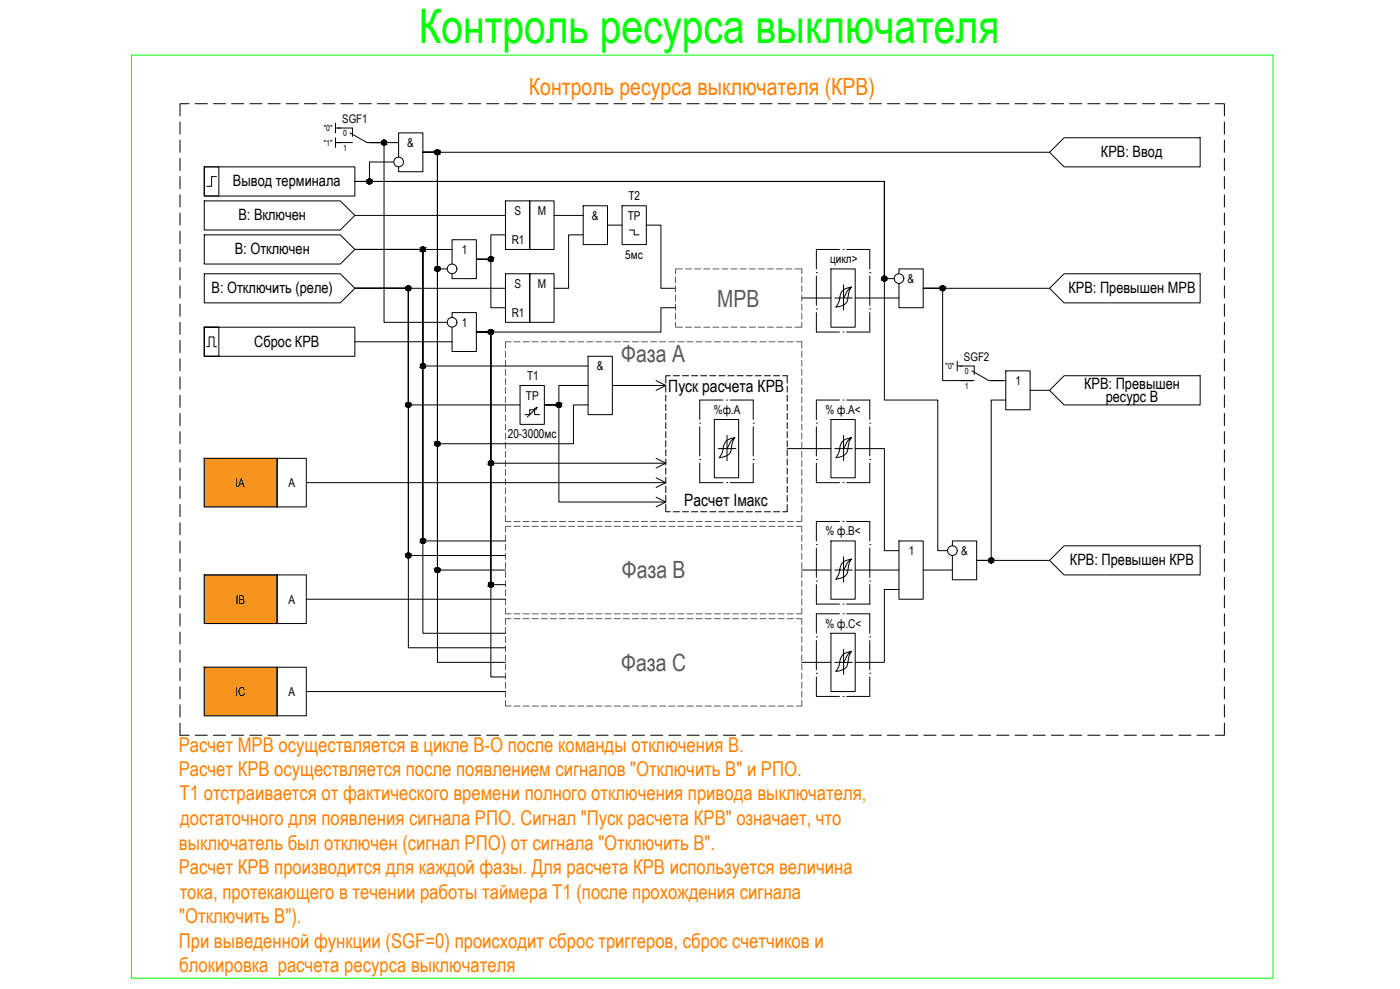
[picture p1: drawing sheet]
<svg xmlns="http://www.w3.org/2000/svg" width="841mm" height="594mm" viewBox="0 0 841 594" stroke-linecap="round" stroke-linejoin="round" font-family="sans-serif">
<!-- layer: 0 -->
<g fill="none" stroke="#000" stroke-width=".6">
<path d="M108 73v8M114 62h-6v8M117 62h8M128 62h7M139 62h7M150 62h7M161 62h7M172 62h7M183 62h7M194 62h7M202 74v6M202 77h2"/>
<path d="M205 62h7M216 62h7M227 62h7M238 62h7M249 62h7M260 62h7M270 62h8M281 62h8M292 62h8M303 62h8M314 62h8M325 62h7"/>
<path d="M336 62h7M347 62h7M358 62h7M369 62h7M380 62h7M391 62h7M402 62h7M413 62h7M424 62h7M435 62h7M446 62h7M457 62h7"/>
<path d="M467 62h8M478 62h8M489 62h8M500 62h8M511 62h7M522 62h7M533 62h7M544 62h7M555 62h7M566 62h7M577 62h7M588 62h7"/>
<path d="M599 62h7M610 62h7M621 62h7M632 62h7M643 62h7M653 62h8M664 62h8M675 62h8M686 62h8M697 62h8M708 62h7M719 62h7"/>
<path d="M730 62h6v8M736 73v8M108 84v7M108 95v7M202 83v6M202 86h2M237 97h-15v12h-9M239 94v-14h15v23h-15v-3M239 86h-17h9v108h38M254 91h376M639 83h82v17h-82l-9-9zM736 84v7"/>
<path d="M736 95v7M108 106v7M108 117v7M123 100h8v18h-8zM123 100h90v18h-90zM130 106h-3v6h-3M736 106v7M736 117v7M108 128v7M108 139v7M123 121h81l9 8-9 9h-81zM213 129h91"/>
<path d="M304 121h14v29h-14zM318 121h15v29h-15zM333 129h17M350 124h15v23h-15zM365 135h9M374 124h14v23h-14zM378 138h3v3h3M388 135h9v38h9M736 128v7M736 139v7M108 150v7M123 141h81l9 9-9 9h-81z"/>
<path d="M272 159v-15h14v23h-14v-3M272 150h-59h41v70h99M304 141h-9v15h-9h9v29h9M350 141h-8v32h-9M736 150v7M108 161v7M108 172v7M123 164h81l9 9-9 9h-81zM269 162h-6v-71h-9h9v176h81v-24h9M304 164h14v30h-14zM304 173h-91h32v70h67M318 164h15v30h-15z"/>
<path d="M482 179h17M499 162h15v35h-15zM507 171v15M507 179h5M511 172l-1 3-1 4a6 6 0 0 1-6 5l-1 1 2-4a8 8 0 0 1 4-7l3-2-2 2-2 5h-6M514 179h26M537 167h-6v-58h-318h318v131h32v91h6M540 164v-2h15v23h-15v-15M630 173l9-9h82v18h-82zM630 173h-75h11v56h18M736 161v7M736 172v7"/>
<path d="M108 183v7M108 194v7M123 197h90v17h-90v-17v17h8v-17zM272 191v-3h14v23h-14v-14M406 185h-9v14h-111h9v79h105M736 183v7M736 194v7M108 205v7M108 216v7M124 208h2v-6h3v6h1M213 205h59M353 214h15v35h-15z"/>
<path d="M575 217v6M575 220h3M736 205v7M736 216v7M108 226v8M108 237v8M312 232h15v23h-15zM353 232h-17v11h-9h9v59h64M368 232h32M394 229l6 3-6 2M400 232v4M400 237v4"/>
<path d="M403 226h-3v4M405 226h3M410 226h4M415 226h4M421 226h4M426 226h4M432 226h4M437 226h4M443 226h3M448 226h4M454 226h3M459 226h4"/>
<path d="M465 226h3M470 226h3v4M473 232v4M473 237v4M595 229h9M604 223h15v23h-15zM619 234h11M639 226h82v17h-82l-9-9zM736 226v8M736 237v8M108 248v8M108 259v8"/>
<path d="M315 249h3v-3h3v3h3M321 245h2l-1 1M323 245l-6 6M400 243v3M400 248v4M400 254v3M400 259v4M429 252h15v35h-15zM473 243v3M473 248v4M473 254v3M473 259v4"/>
<path d="M499 252h15v35h-15zM604 240h-9v97h-8h43M736 248v8M736 259v8M108 270v8M123 275h43v29h-43zM166 275h18v29h-18zM394 275l6 3-6 3M400 265v3M400 270v4M400 276v3M437 269h5"/>
<path d="M437 262v15M441 263l-1 2-1 5a6 6 0 0 1-6 5h-1a16 16 0 0 0 3-8 6 6 0 0 1 5-4h1l-2 2-2 4h-6M473 269h26M473 265v3M473 270v4M473 276v3M507 262v15M507 269h5M511 263l-1 3-1 4a6 6 0 0 1-6 5h-1l2-3a8 8 0 0 1 4-8l3-1-2 2-2 4h-6M514 269h17v62h9M736 270v8M108 281v7"/>
<path d="M108 292v7M184 290h216M394 287l6 3-6 3M394 299l6 3-6 2M400 281v4M400 287v3M400 292v4M400 298v3M473 281v4M473 287v3M473 292v4M473 298v3"/>
<path d="M736 281v7M736 292v7M108 303v7M108 314v7M400 303v4h3M405 307h3M410 307h4M415 307h4M421 307h4M426 307h4M432 307h4M437 307h4"/>
<path d="M443 307h3M448 307h4M454 307h3M459 307h4M465 307h3M473 303v4h-3M736 303v7M736 314v7M108 325v7M108 336v7M304 334h-59v-161h-32h32v216h59M304 325h-50v-175h-41h41v230h50"/>
<path d="M499 325h15v35h-15zM507 335v15M511 336l-1 3-1 4a6 6 0 0 1-7 5l2-4a8 8 0 0 1 4-7l3-1-2 2-2 4h-6M540 325h15v35h-15zM572 328v-3h15v23h-15v-14M639 328h82v17h-82l-9-8zM736 325v7M736 336v7M108 347v7M108 358v7M123 345h43v30h-43zM166 345h18v30h-18z"/>
<path d="M184 360h120M304 342h-41v-251h-9h9v307h41M304 351h-9v-152h-9h9v208h9M482 342h17M507 342h5M514 342h26M540 354h-9v44h-17M555 342h17M736 347v7M736 358v7M108 369v7M108 380v7"/>
<path d="M736 369v7M736 380v7M108 391v7M482 398h17M499 380h15v35h-15zM507 390v15M507 398h5M511 391l-1 3-1 4a6 6 0 0 1-6 5h-1l2-3a8 8 0 0 1 4-8l3-1-2 2-2 5h-6M736 391v7M108 402v7M108 412v8M123 401h43v29h-43z"/>
<path d="M166 401h18v29h-18zM184 415h120M736 402v7M736 412v8M108 423v8M108 434v8h6M736 434v8h-6M736 423v8M117 442h8M128 442h7M139 442h7M150 442h7"/>
<path d="M161 442h7M172 442h7M183 442h7M194 442h7M205 442h7M216 442h7M227 442h7M238 442h7M249 442h7M260 442h7M270 442h8M281 442h8"/>
<path d="M292 442h8M303 442h8M314 442h8M325 442h7M336 442h7M347 442h7M358 442h7M369 442h7M380 442h7M391 442h7M402 442h7M413 442h7"/>
<path d="M424 442h7M435 442h7M446 442h7M457 442h7M467 442h8M478 442h8M489 442h8M500 442h8M511 442h7M522 442h7M533 442h7M544 442h7"/>
<path d="M555 442h7M566 442h7M577 442h7M588 442h7M599 442h7M610 442h7M621 442h7M632 442h7M643 442h7M653 442h8M664 442h8M675 442h8"/>
<path d="M686 442h8M697 442h8M708 442h7M719 442h7"/>
<circle cx="231" cy="86" r="1.5"/>
<circle cx="239" cy="97" r="2.9"/>
<circle cx="263" cy="91" r="1.5"/>
<circle cx="222" cy="109" r="1.5"/>
<circle cx="254" cy="150" r="1.5"/>
<circle cx="295" cy="156" r="1.5"/>
<circle cx="245" cy="173" r="1.5"/>
<circle cx="263" cy="162" r="1.5"/>
<circle cx="272" cy="162" r="2.9"/>
<circle cx="531" cy="167" r="1.5"/>
<circle cx="540" cy="167" r="2.9"/>
<circle cx="566" cy="173" r="1.5"/>
<circle cx="272" cy="194" r="2.9"/>
<circle cx="295" cy="199" r="1.5"/>
<circle cx="254" cy="220" r="1.5"/>
<circle cx="245" cy="243" r="1.5"/>
<circle cx="336" cy="243" r="1.5"/>
<circle cx="263" cy="267" r="1.5"/>
<circle cx="295" cy="278" r="1.5"/>
<circle cx="245" cy="334" r="1.5"/>
<circle cx="254" cy="325" r="1.5"/>
<circle cx="572" cy="331" r="2.9"/>
<circle cx="595" cy="337" r="1.5"/>
<circle cx="263" cy="342" r="1.5"/>
<circle cx="295" cy="351" r="1.5"/>
</g>
<g fill="none" stroke="#58595b" stroke-width=".6">
<path d="M406 166v4M406 172v3M406 177v4M410 162h-4v2M412 162h3M417 162h4M423 162h3M428 162h4M434 162h3M439 162h4M445 162h3M450 162h4"/>
<path d="M456 162h3M461 162h4M466 162h4M472 162h4M477 162h5v2M482 166v4M482 172v3M482 177v4M406 194v3h4M406 183v3M406 188v4M412 197h3"/>
<path d="M417 197h4M423 197h3M428 197h4M434 197h3M439 197h4M445 197h3M450 197h4M456 197h3M461 197h4M466 197h4M472 197h4M482 194v3h-5"/>
<path d="M482 183v3M482 188v4M304 211v4M304 216v4M307 205h-3v4M309 205h3M314 205h4M320 205h3M325 205h4M331 205h3M336 205h4M342 205h3"/>
<path d="M347 205h4M353 205h3M358 205h4M363 205h4M369 205h4M374 205h4M380 205h4M385 205h4M391 205h3M396 205h4M402 205h3M407 205h4"/>
<path d="M413 205h3M418 205h4M424 205h3M429 205h4M435 205h3M440 205h4M446 205h3M451 205h4M457 205h3M462 205h4M467 205h4M473 205h4"/>
<path d="M478 205h4v4M482 211v4M482 216v4M304 222v4M304 227v4M304 233v3M304 238v4M482 222v4M482 227v4M482 233v3M482 238v4M304 244v3"/>
<path d="M304 249v4M304 255v3M482 244v3M482 249v4M482 255v3M304 260v4M304 266v3M304 271v4M304 277v3M482 260v4M482 266v3M482 271v4"/>
<path d="M482 277v3M304 282v4M304 288v3M304 293v4M304 298v4M482 282v4M482 288v3M482 293v4M482 298v4M304 309v4h3M304 304v4M307 316h-3v4"/>
<path d="M309 313h3M309 316h3M314 313h4M314 316h4M320 313h3M320 316h3M325 313h4M325 316h4M331 313h3M331 316h3M336 313h4M336 316h4"/>
<path d="M342 313h3M342 316h3M347 313h4M347 316h4M353 313h3M353 316h3M358 313h4M358 316h4M363 313h4M363 316h4M369 313h4M369 316h4"/>
<path d="M374 313h4M374 316h4M380 313h4M380 316h4M385 313h4M385 316h4M391 313h3M391 316h3M396 313h4M396 316h4M402 313h3M402 316h3"/>
<path d="M407 313h4M407 316h4M413 313h3M413 316h3M418 313h4M418 316h4M424 313h3M424 316h3M429 313h4M429 316h4M435 313h3M435 316h3"/>
<path d="M440 313h4M440 316h4M446 313h3M446 316h3M451 313h4M451 316h4M457 313h3M457 316h3M462 313h4M462 316h4M467 313h4M467 316h4"/>
<path d="M473 313h4M473 316h4M478 316h4v4M482 309v4h-4M482 304v4M304 321v4M304 327v4M304 332v4M304 338v4M482 321v4M482 327v4M482 332v4"/>
<path d="M482 338v4M304 343v4M304 349v3M304 354v4M304 360v3M482 343v4M482 349v3M482 354v4M482 360v3M304 365v4h3M304 377v4M307 372h-3v3"/>
<path d="M309 369h3M309 372h3M314 369h4M314 372h4M320 369h3M320 372h3M325 369h4M325 372h4M331 369h3M331 372h3M336 369h4M336 372h4"/>
<path d="M342 369h3M342 372h3M347 369h4M347 372h4M353 369h3M353 372h3M358 369h4M358 372h4M363 369h4M363 372h4M369 369h4M369 372h4"/>
<path d="M374 369h4M374 372h4M380 369h4M380 372h4M385 369h4M385 372h4M391 369h3M391 372h3M396 369h4M396 372h4M402 369h3M402 372h3"/>
<path d="M407 369h4M407 372h4M413 369h3M413 372h3M418 369h4M418 372h4M424 369h3M424 372h3M429 369h4M429 372h4M435 369h3M435 372h3"/>
<path d="M440 369h4M440 372h4M446 369h3M446 372h3M451 369h4M451 372h4M457 369h3M457 372h3M462 369h4M462 372h4M467 369h4M467 372h4"/>
<path d="M473 369h4M473 372h4M478 372h4v3M482 365v4h-4M482 377v4M304 382v4M304 388v3M304 393v4M304 399v3M482 382v4M482 388v3M482 393v4"/>
<path d="M482 399v3M304 404v4M304 410v3M304 415v4M482 404v4M482 410v3M482 415v4M304 421v3h3M309 424h3M314 424h4M320 424h3M325 424h4"/>
<path d="M331 424h3M336 424h4M342 424h3M347 424h4M353 424h3M358 424h4M363 424h4M369 424h4M374 424h4M380 424h4M385 424h4M391 424h3"/>
<path d="M396 424h4M402 424h3M407 424h4M413 424h3M418 424h4M424 424h3M429 424h4M435 424h3M440 424h4M446 424h3M451 424h4M457 424h3"/>
<path d="M462 424h4M467 424h4M473 424h4M482 421v3h-4"/>
</g>
<g fill="none" stroke="#000" stroke-width=".6">
<path d="M203 77h9v5M210 80l11 6h8M212 86h-9M504 150h-14v12M506 150h.1M509 150h14v12M490 164h.1M490 166v17M523 164h.1M523 166v17M490 186h.1M490 188v11h14"/>
<path d="M506 199h.1M523 186h.1M523 188v11h-14M576 220h9v5M576 229h9M584 223l10 6h9M420 254h.1M420 256v18M434 240h-14v12M436 240h.1M439 240h13v12M452 254h.1"/>
<path d="M452 256v18M490 254h.1M490 256v18M504 240h-14v12M506 240h.1M509 240h14v12M523 254h.1M523 256v18M420 276h.1M420 278v12h14M452 276h.1M452 278v12h-13"/>
<path d="M490 276h.1M490 278v12h14M523 276h.1M523 278v12h-14M436 290h.1M506 290h.1M504 313h-14v12M506 313h.1M509 313h14v12M490 327h.1M490 329v18M523 327h.1"/>
<path d="M523 329v18M490 349h.1M490 351v12h14M523 349h.1M523 351v12h-14M504 369h-14v11M506 363h.1M506 369h.1M509 369h14v11M490 383h.1M490 385v17M523 383h.1"/>
<path d="M523 385v17M490 404h.1M490 407v11h14M506 418h.1M523 404h.1M523 407v11h-14"/>
</g>
<!-- layer: 0 -->
<g fill="#000" stroke="#000" stroke-width=".6">
<path d="M230 84h1zM262 90h1zM221 108h1zM254 151h1zM294 154h1zM245 175h1zM262 160h1zM531 169h1zM566 175h1zM294 198h1zM254 221h1zM245 245h1z"/>
<path d="M335 242h1zM262 265h1zM294 277h1zM245 335h1zM254 326h1zM262 341h1zM294 350h1z"/>
<path d="M230 84h1zM230 84h1z"/>
<path d="M230 87h1zM230 87h1z"/>
<path d="M230 84h1zM230 84h1z"/>
<path d="M230 87h1zM230 87h1z"/>
<path d="M230 84l2 1zM230 85h2z"/>
<path d="M230 87h1zM230 87h1z"/>
<path d="M230 85h2zM230 85h2z"/>
<path d="M230 87h2zM230 87h1z"/>
<path d="M230 85h2zM230 85h2z"/>
<path d="M230 87h2zM230 87h2z"/>
<path d="M229 85h3zM229 85h3z"/>
<path d="M229 86h3zM229 86l3 1z"/>
<path d="M229 85h3zM229 85h3z"/>
<path d="M229 86h3zM229 86h3z"/>
<path d="M229 85h3zM229 85h3z"/>
<path d="M229 86h3zM229 86h3z"/>
<path d="M229 85l3 1zM229 85l3 1z"/>
<path d="M229 86h3zM229 86h3z"/>
<path d="M229 86h3zM229 86h3z"/>
<path d="M262 90h1zM262 90h1z"/>
<path d="M262 93h1zM262 93h1z"/>
<path d="M262 90h2zM262 90h2z"/>
<path d="M262 93h1zM262 93h1z"/>
<path d="M262 90h2zM262 90h2z"/>
<path d="M262 93h2zM262 93h1z"/>
<path d="M262 90h2zM262 90h2z"/>
<path d="M262 93h2zM262 93h2z"/>
<path d="M262 90l2 1zM262 90l2 1z"/>
<path d="M262 92h2zM262 92l2 1z"/>
<path d="M262 91h2zM262 91h2z"/>
<path d="M262 92h2zM262 92h2z"/>
<path d="M261 91h3zM261 91h3z"/>
<path d="M261 92h3zM261 92h3z"/>
<path d="M261 91h3zM261 91h3z"/>
<path d="M261 92h3zM261 92h3z"/>
<path d="M261 91h3zM261 91h3z"/>
<path d="M261 92h3zM261 92h3z"/>
<path d="M261 91h3zM261 91l3 1z"/>
<path d="M221 108h2zM221 108h2z"/>
<path d="M221 110h1zM221 110h1z"/>
<path d="M221 108h2zM221 108h2z"/>
<path d="M221 110h2zM221 110h1z"/>
<path d="M221 108h2zM221 108h2z"/>
<path d="M221 110h2zM221 110h2z"/>
<path d="M221 108h2zM221 108h2z"/>
<path d="M221 110h2zM221 110h2z"/>
<path d="M221 108h2zM221 108h2z"/>
<path d="M221 110h2zM221 110h2z"/>
<path d="M221 108l2 1zM221 108l2 1z"/>
<path d="M221 110h2zM221 110h2z"/>
<path d="M221 109h2zM221 109h2z"/>
<path d="M221 109h2zM221 109l2 1z"/>
<path d="M221 109h2zM221 109h2z"/>
<path d="M221 109h2zM221 109h2z"/>
<path d="M221 109h2zM221 109h2z"/>
<path d="M254 148h1zM254 148h1z"/>
<path d="M254 148l1 1zM253 149h2z"/>
<path d="M253 149h2zM253 149h2z"/>
<path d="M253 151h2zM253 151h2z"/>
<path d="M253 149h2zM253 149h2z"/>
<path d="M253 151h2zM253 151h2z"/>
<path d="M253 149h2zM253 149h2z"/>
<path d="M253 151h2zM253 151h2z"/>
<path d="M253 149h2zM253 149h2z"/>
<path d="M253 151h2zM253 151h2z"/>
<path d="M253 149h2zM253 149h2z"/>
<path d="M253 150h2zM253 150l2 1z"/>
<path d="M253 149l2 1zM253 149l2 1z"/>
<path d="M253 150h2zM253 150h2z"/>
<path d="M253 150h3zM253 150h3z"/>
<path d="M253 150h2zM253 150h2z"/>
<path d="M253 150h3zM253 150h2z"/>
<path d="M294 154h2zM294 154h2z"/>
<path d="M294 157h1zM294 157h1z"/>
<path d="M294 154l2 1zM294 155h2z"/>
<path d="M294 157h2zM294 157h1z"/>
<path d="M294 155h2zM294 155h2z"/>
<path d="M294 157h2zM294 157h2z"/>
<path d="M294 155h2zM294 155h2z"/>
<path d="M294 157h2zM294 157h2z"/>
<path d="M294 155h2zM294 155h2z"/>
<path d="M294 156h2zM294 156l2 1z"/>
<path d="M294 155h2zM294 155h2z"/>
<path d="M294 156h2zM294 156h2z"/>
<path d="M293 155h3zM293 155h3z"/>
<path d="M293 156h3zM293 156h3z"/>
<path d="M293 155l3 1zM293 155l3 1z"/>
<path d="M293 156h3zM293 156h3z"/>
<path d="M293 156h3zM293 156h3z"/>
<path d="M245 172h1zM245 172h1z"/>
<path d="M245 172h1zM245 172h1z"/>
<path d="M245 172h1zM245 172h1z"/>
<path d="M245 175h1zM245 175h1z"/>
<path d="M245 172h1zM244 172h2z"/>
<path d="M245 174h1zM245 174l1 1z"/>
<path d="M244 172h2zM244 172h2z"/>
<path d="M244 174h2zM244 174h2z"/>
<path d="M244 172h2zM244 172h2z"/>
<path d="M244 174h2zM244 174h2z"/>
<path d="M244 172l3 1zM244 172l3 1z"/>
<path d="M244 174h2zM244 174h2z"/>
<path d="M244 173h3zM244 173h3z"/>
<path d="M244 174h3zM244 174h2z"/>
<path d="M244 173h3zM244 173h3z"/>
<path d="M244 174h3zM244 174h3z"/>
<path d="M244 173h3zM244 173h3z"/>
<path d="M244 173h3zM244 173h3z"/>
<path d="M244 173h3zM244 173l3 1z"/>
<path d="M262 160h1zM262 160h1z"/>
<path d="M262 163h1zM262 163h1z"/>
<path d="M262 160h2zM262 160h2z"/>
<path d="M262 163h1zM262 163h1z"/>
<path d="M262 160h2zM262 160h2z"/>
<path d="M262 163h2zM262 163h1z"/>
<path d="M262 160l2 1zM262 161h2z"/>
<path d="M262 163h2zM262 163h2z"/>
<path d="M262 161h2zM262 161h2z"/>
<path d="M262 163h2zM262 163h2z"/>
<path d="M262 161h2zM262 161h2z"/>
<path d="M262 162h2zM262 162l2 1z"/>
<path d="M261 161h3zM261 161h3z"/>
<path d="M261 162h3zM261 162h3z"/>
<path d="M261 161h3zM261 161h3z"/>
<path d="M261 162h3zM261 162h3z"/>
<path d="M261 161l3 1zM261 161l3 1z"/>
<path d="M261 162h3zM261 162h3z"/>
<path d="M261 162h3zM261 162h3z"/>
<path d="M531 166h1zM531 166h1z"/>
<path d="M531 166h1zM531 166h1z"/>
<path d="M531 166h1zM531 166h1z"/>
<path d="M531 169h1zM531 169h1z"/>
<path d="M531 166h1zM530 166h2z"/>
<path d="M531 169h1zM531 169h1z"/>
<path d="M530 166h2zM530 166h2z"/>
<path d="M530 169h2zM530 169h2z"/>
<path d="M530 166l2 1zM530 167h2z"/>
<path d="M530 168h2zM530 168l2 1z"/>
<path d="M530 167h3zM530 167h3z"/>
<path d="M530 168h2zM530 168h2z"/>
<path d="M530 167h3zM530 167h3z"/>
<path d="M530 168h3zM530 168h2z"/>
<path d="M530 167h3zM530 167h3z"/>
<path d="M530 168h3zM530 168h3z"/>
<path d="M530 167h3zM530 167h3z"/>
<path d="M530 167l3 1zM530 167l3 1z"/>
<path d="M530 168h3zM530 168h3z"/>
<path d="M566 172h1zM566 172h1z"/>
<path d="M566 172h1zM566 172h1z"/>
<path d="M566 172h1zM566 172h1z"/>
<path d="M566 175h1zM566 175h1z"/>
<path d="M566 172h1zM565 172h2z"/>
<path d="M566 174h1zM566 174l1 1z"/>
<path d="M565 172h2zM565 172h2z"/>
<path d="M565 174h2zM565 174h2z"/>
<path d="M565 172h3zM565 172h3z"/>
<path d="M565 174h2zM565 174h2z"/>
<path d="M565 172l3 1zM565 172l3 1z"/>
<path d="M565 174h3zM565 174h2z"/>
<path d="M565 173h3zM565 173h3z"/>
<path d="M565 174h3zM565 174h3z"/>
<path d="M565 173h3zM565 173h3z"/>
<path d="M565 174h3zM565 174h3z"/>
<path d="M565 173h3zM565 173h3z"/>
<path d="M565 173h3zM565 173l3 1z"/>
<path d="M565 173h3zM565 173h3z"/>
<path d="M294 198h2zM294 198h2z"/>
<path d="M294 198h2zM294 198h2z"/>
<path d="M294 198h2zM294 198h2z"/>
<path d="M294 198l2 1zM294 198l2 1z"/>
<path d="M294 199h2zM294 199h2z"/>
<path d="M294 199h2zM294 199h2z"/>
<path d="M293 199h3zM293 199h3z"/>
<path d="M293 200h3zM293 200h3z"/>
<path d="M293 199h3zM293 199h3z"/>
<path d="M293 200h3zM293 200h3z"/>
<path d="M293 199h3zM293 199l3 1z"/>
<path d="M254 218l1 1zM254 219h1z"/>
<path d="M254 219h1zM253 219h2z"/>
<path d="M253 219h2zM253 219h2z"/>
<path d="M253 219h2zM253 219h2z"/>
<path d="M253 219h2zM253 219h2z"/>
<path d="M253 219h2zM253 219h2z"/>
<path d="M253 219h2zM253 219h2z"/>
<path d="M253 219l2 1zM253 219l2 1z"/>
<path d="M253 220h3zM253 220h3z"/>
<path d="M253 220h3zM253 220h2z"/>
<path d="M294 201h1zM294 201h1z"/>
<path d="M294 201h2zM294 201h1z"/>
<path d="M294 201h2zM294 201h2z"/>
<path d="M294 200h2zM294 200l2 1z"/>
<path d="M294 200h2zM294 200h2z"/>
<path d="M294 200h2zM294 200h2z"/>
<path d="M253 221h2zM253 221h2z"/>
<path d="M253 221h2zM253 221h2z"/>
<path d="M253 221h2zM253 221h2z"/>
<path d="M253 221h2zM253 221h2z"/>
<path d="M253 221h2zM253 221h2z"/>
<path d="M253 220h2zM253 220l2 1z"/>
<path d="M253 220h2zM253 220h2z"/>
<path d="M245 242h1zM245 242h1z"/>
<path d="M245 242h1zM245 242h1z"/>
<path d="M245 242h1zM245 242h1z"/>
<path d="M245 245h1zM245 245h1z"/>
<path d="M245 242h1zM244 242h2z"/>
<path d="M245 245h1zM245 245h1z"/>
<path d="M244 242h2zM244 242h2z"/>
<path d="M244 244h2zM244 244l2 1z"/>
<path d="M244 242h2zM244 242h2z"/>
<path d="M244 244h2zM244 244h2z"/>
<path d="M244 242l3 1zM244 242l3 1z"/>
<path d="M244 244h2zM244 244h2z"/>
<path d="M244 243h3zM244 243h3z"/>
<path d="M244 244h3zM244 244h2z"/>
<path d="M244 243h3zM244 243h3z"/>
<path d="M244 244h3zM244 244h3z"/>
<path d="M244 243h3zM244 243h3z"/>
<path d="M244 243h3zM244 243h3z"/>
<path d="M244 243h3zM244 243l3 1z"/>
<path d="M335 242h1zM335 242h1z"/>
<path d="M335 245h1zM335 245h1z"/>
<path d="M335 242h1zM335 242h1z"/>
<path d="M335 245h1zM335 245h1z"/>
<path d="M335 242h2zM335 242h2z"/>
<path d="M335 245h1zM335 245h1z"/>
<path d="M335 242h2zM335 242h2z"/>
<path d="M335 244h2zM335 244l1 1z"/>
<path d="M335 242h2zM335 242h2z"/>
<path d="M335 244h2zM335 244h2z"/>
<path d="M335 242l2 1zM335 242l2 1z"/>
<path d="M335 244h2zM335 244h2z"/>
<path d="M334 243h3zM334 243h3z"/>
<path d="M334 244h3zM334 244h3z"/>
<path d="M334 243h3zM334 243h3z"/>
<path d="M334 244h3zM334 244h3z"/>
<path d="M334 243h3zM334 243h3z"/>
<path d="M334 243h3zM334 243h3z"/>
<path d="M334 243h3zM334 243l3 1z"/>
<path d="M262 265h1zM262 265h1z"/>
<path d="M262 268h1zM262 268h1z"/>
<path d="M262 265h2zM262 265h2z"/>
<path d="M262 268h1zM262 268h1z"/>
<path d="M262 265h2zM262 265h2z"/>
<path d="M262 268h2zM262 268h1z"/>
<path d="M262 265l2 1zM262 265l2 1z"/>
<path d="M262 268h2zM262 268h2z"/>
<path d="M262 266h2zM262 266h2z"/>
<path d="M262 268h2zM262 268h2z"/>
<path d="M262 266h2zM262 266h2z"/>
<path d="M262 267h2zM262 267l2 1z"/>
<path d="M261 266h3zM261 266h3z"/>
<path d="M261 267h3zM261 267h3z"/>
<path d="M261 266h3zM261 266h3z"/>
<path d="M261 267h3zM261 267h3z"/>
<path d="M261 266l3 1zM261 266l3 1z"/>
<path d="M261 267h3zM261 267h3z"/>
<path d="M261 267h3zM261 267h3z"/>
<path d="M294 277h2zM294 277h2z"/>
<path d="M294 280h1zM294 280h1z"/>
<path d="M294 277h2zM294 277h2z"/>
<path d="M294 280h2zM294 280h1z"/>
<path d="M294 277h2zM294 277h2z"/>
<path d="M294 279h2zM294 279l2 1z"/>
<path d="M294 277h2zM294 277h2z"/>
<path d="M294 279h2zM294 279h2z"/>
<path d="M294 277l2 1zM294 277l2 1z"/>
<path d="M294 279h2zM294 279h2z"/>
<path d="M294 278h2zM294 278h2z"/>
<path d="M294 279h2zM294 279h2z"/>
<path d="M293 278h3zM293 278h3z"/>
<path d="M293 279h3zM293 279h3z"/>
<path d="M293 278h3zM293 278h3z"/>
<path d="M293 278h3zM293 278l3 1z"/>
<path d="M293 278h3zM293 278h3z"/>
<path d="M245 332h1zM245 332h1z"/>
<path d="M245 332h1zM245 332h1z"/>
<path d="M245 332h1zM245 332h1z"/>
<path d="M245 335h1zM245 335h1z"/>
<path d="M245 332l1 1zM244 333h2z"/>
<path d="M245 335h1zM245 335h1z"/>
<path d="M244 333h2zM244 333h2z"/>
<path d="M244 335h2zM244 335h2z"/>
<path d="M244 333h2zM244 333h2z"/>
<path d="M244 335h2zM244 335h2z"/>
<path d="M244 333h3zM244 333h3z"/>
<path d="M244 335h2zM244 335h2z"/>
<path d="M244 333h3zM244 333h3z"/>
<path d="M244 334h3zM244 334l2 1z"/>
<path d="M244 333h3zM244 333h3z"/>
<path d="M244 334h3zM244 334h3z"/>
<path d="M244 333l3 1zM244 333l3 1z"/>
<path d="M244 334h3zM244 334h3z"/>
<path d="M244 334h3zM244 334h3z"/>
<path d="M254 323l1 1zM254 324h1z"/>
<path d="M254 324h1zM253 324h2z"/>
<path d="M253 324h2zM253 324h2z"/>
<path d="M253 326h2zM253 326h2z"/>
<path d="M253 324h2zM253 324h2z"/>
<path d="M253 326h2zM253 326h2z"/>
<path d="M253 324h2zM253 324h2z"/>
<path d="M253 326h2zM253 326h2z"/>
<path d="M253 324h2zM253 324h2z"/>
<path d="M253 326h2zM253 326h2z"/>
<path d="M253 324l2 1zM253 324l2 1z"/>
<path d="M253 326h2zM253 326h2z"/>
<path d="M253 325h2zM253 325h2z"/>
<path d="M253 325h2zM253 325l2 1z"/>
<path d="M253 325h3zM253 325h3z"/>
<path d="M253 325h2zM253 325h2z"/>
<path d="M253 325h3zM253 325h2z"/>
<path d="M595 335h1zM595 335h1z"/>
<path d="M595 335h1zM595 335h1z"/>
<path d="M595 338h1zM595 338h1z"/>
<path d="M595 335h1zM595 335h1z"/>
<path d="M595 338h1zM595 338h1z"/>
<path d="M595 335h1zM595 335h1z"/>
<path d="M595 338h1zM595 338h1z"/>
<path d="M595 335l2 1zM594 336h3z"/>
<path d="M595 338h1zM595 338h1z"/>
<path d="M594 336h3zM594 336h3z"/>
<path d="M594 338h3zM594 338h2z"/>
<path d="M594 336h3zM594 336h3z"/>
<path d="M594 337h3zM594 337l3 1z"/>
<path d="M594 336h3zM594 336h3z"/>
<path d="M594 337h3zM594 337h3z"/>
<path d="M594 336h3zM594 336h3z"/>
<path d="M594 337h3zM594 337h3z"/>
<path d="M594 336l3 1zM594 336l3 1z"/>
<path d="M594 337h3zM594 337h3z"/>
<path d="M594 337h3zM594 337h3z"/>
<path d="M262 341h1zM262 341h1z"/>
<path d="M262 344h1zM262 344h1z"/>
<path d="M262 341h2zM262 341h2z"/>
<path d="M262 344h1zM262 344h1z"/>
<path d="M262 341h2zM262 341h2z"/>
<path d="M262 344h2zM262 344h1z"/>
<path d="M262 341h2zM262 341h2z"/>
<path d="M262 344h2zM262 344h2z"/>
<path d="M262 341l2 1zM262 341l2 1z"/>
<path d="M262 343h2zM262 343l2 1z"/>
<path d="M262 342h2zM262 342h2z"/>
<path d="M262 343h2zM262 343h2z"/>
<path d="M261 342h3zM261 342h3z"/>
<path d="M261 343h3zM261 343h3z"/>
<path d="M261 342h3zM261 342h3z"/>
<path d="M261 343h3zM261 343h3z"/>
<path d="M261 342h3zM261 342h3z"/>
<path d="M261 343h3zM261 343h3z"/>
<path d="M261 342h3zM261 342l3 1z"/>
<path d="M294 350h2zM294 350h2z"/>
<path d="M294 353h1zM294 353h1z"/>
<path d="M294 350h2zM294 350h2z"/>
<path d="M294 352h2zM294 352l1 1z"/>
<path d="M294 350h2zM294 350h2z"/>
<path d="M294 352h2zM294 352h2z"/>
<path d="M294 350h2zM294 350h2z"/>
<path d="M294 352h2zM294 352h2z"/>
<path d="M294 350l2 1zM294 350l2 1z"/>
<path d="M294 352h2zM294 352h2z"/>
<path d="M294 351h2zM294 351h2z"/>
<path d="M294 352h2zM294 352h2z"/>
<path d="M293 351h3zM293 351h3z"/>
<path d="M293 352h3zM293 352h3z"/>
<path d="M293 351h3zM293 351h3z"/>
<path d="M293 351h3zM293 351l3 1z"/>
<path d="M293 351h3zM293 351h3z"/>
</g>
<path d="M79 33h686v555h-686z" fill="none" stroke="#0f0" stroke-width=".6"/>
<g fill="#f7941d" stroke="#f7941d" stroke-width=".6">
<path d="M123 275l43 29v-29zM123 275l43 29h-43z"/>
<path d="M123 345l43 30v-30zM123 345l43 30h-43z"/>
<path d="M123 401l43 29v-29zM123 401l43 29h-43z"/>
</g>
<text font-size="28.5" fill="#0f0" x="252" y="26">Контроль ресурса выключателя</text>
<text font-size="14.3" fill="#ff7f00" x="318" y="57">Контроль ресурса выключателя (КРВ)</text>
<g font-size="14.3" fill="#58595b">
<text x="431" y="184">МРВ</text>
<text x="373" y="218">Фаза А</text>
<text x="374" y="347">Фаза В</text>
<text x="373" y="403">Фаза С</text>
</g>
<g font-size="12.2" fill="#ff7f00">
<text x="107" y="451">Расчет МРВ осуществляется в цикле В-О после команды отключения В.</text>
<text x="107" y="466">Расчет КРВ осуществляется после появлением сигналов &quot;Отключить В&quot; и РПО.</text>
<text x="108" y="481">Т1 отстраивается от фактического времени полного отключения привода выключателя,</text>
<text x="108" y="496">достаточного для появления сигнала РПО. Сигнал &quot;Пуск расчета КРВ&quot; означает, что</text>
<text x="107" y="510">выключатель был отключен (сигнал РПО) от сигнала &quot;Отключить В&quot;.</text>
<text x="107" y="525">Расчет КРВ производится для каждой фазы. Для расчета КРВ используется величина</text>
<text x="108" y="540">тока, протекающего в течении работы таймера Т1 (после прохождения сигнала</text>
<text x="108" y="555">&quot;Отключить В&quot;).</text>
<text x="107" y="569">При выведенной функции (SGF=0) происходит сброс триггеров, сброс счетчиков и</text>
<text x="108" y="584">блокировка расчета ресурса выключателя</text>
</g>
<g font-size="10.2">
<text x="401" y="236">Пуск расчета КРВ</text>
<text x="411" y="304">Расчет Iмакс</text>
</g>
<g font-size="9.4">
<text x="661" y="94">КРВ: Ввод</text>
<text x="140" y="112">Вывод терминала</text>
<text x="143" y="132">В: Включен</text>
<text x="141" y="153">В: Отключен</text>
<text x="127" y="176">В: Отключить (реле)</text>
<text x="642" y="176">КРВ: Превышен МРВ</text>
<text x="153" y="208">Сброс КРВ</text>
<text x="651" y="233">КРВ: Превышен</text>
<text x="664" y="241">ресурс В</text>
<text x="643" y="339">КРВ: Превышен КРВ</text>
</g>
<g font-size="7.3">
<text x="245" y="88">&amp;</text>
<text x="378" y="120">T2</text>
<text x="309" y="129">S</text>
<text x="323" y="129">М</text>
<text x="356" y="132">&amp;</text>
<text x="377" y="132">TP</text>
<text x="307" y="147">R1</text>
<text x="277" y="152">1</text>
<text x="376" y="155">5мс</text>
<text x="499" y="158">цикл&gt;</text>
<text x="309" y="173">S</text>
<text x="323" y="173">М</text>
<text x="545" y="170">&amp;</text>
<text x="307" y="190">R1</text>
<text x="277" y="196">1</text>
<text x="358" y="222">&amp;</text>
<text x="317" y="228">T1</text>
<text x="610" y="231">1</text>
<text x="316" y="240">TP</text>
<text x="429" y="249">%ф.А</text>
<text x="496" y="249">% ф.А&lt;</text>
<text x="305" y="263">20-3000мс</text>
<text x="141" y="293">IA</text>
<text x="173" y="293">А</text>
<text x="496" y="322">% ф.B&lt;</text>
<text x="546" y="333">1</text>
<text x="577" y="333">&amp;</text>
<text x="142" y="363">IВ</text>
<text x="173" y="363">А</text>
<text x="496" y="377">% ф.C&lt;</text>
<text x="141" y="418">IC</text>
<text x="173" y="418">А</text>
</g>
<g font-size="7.1">
<text x="206" y="74">SGF1</text>
<text x="579" y="217">SGF2</text>
</g>
<g font-size="5.1">
<text x="195" y="79">&quot;0&quot;</text>
<text x="206" y="82">0</text>
<text x="194" y="88">&quot;1&quot;</text>
<text x="206" y="90">1</text>
<text x="568" y="222">&quot;0&quot;</text>
<text x="580" y="225">0</text>
<text x="580" y="233">1</text>
</g>
</svg>
